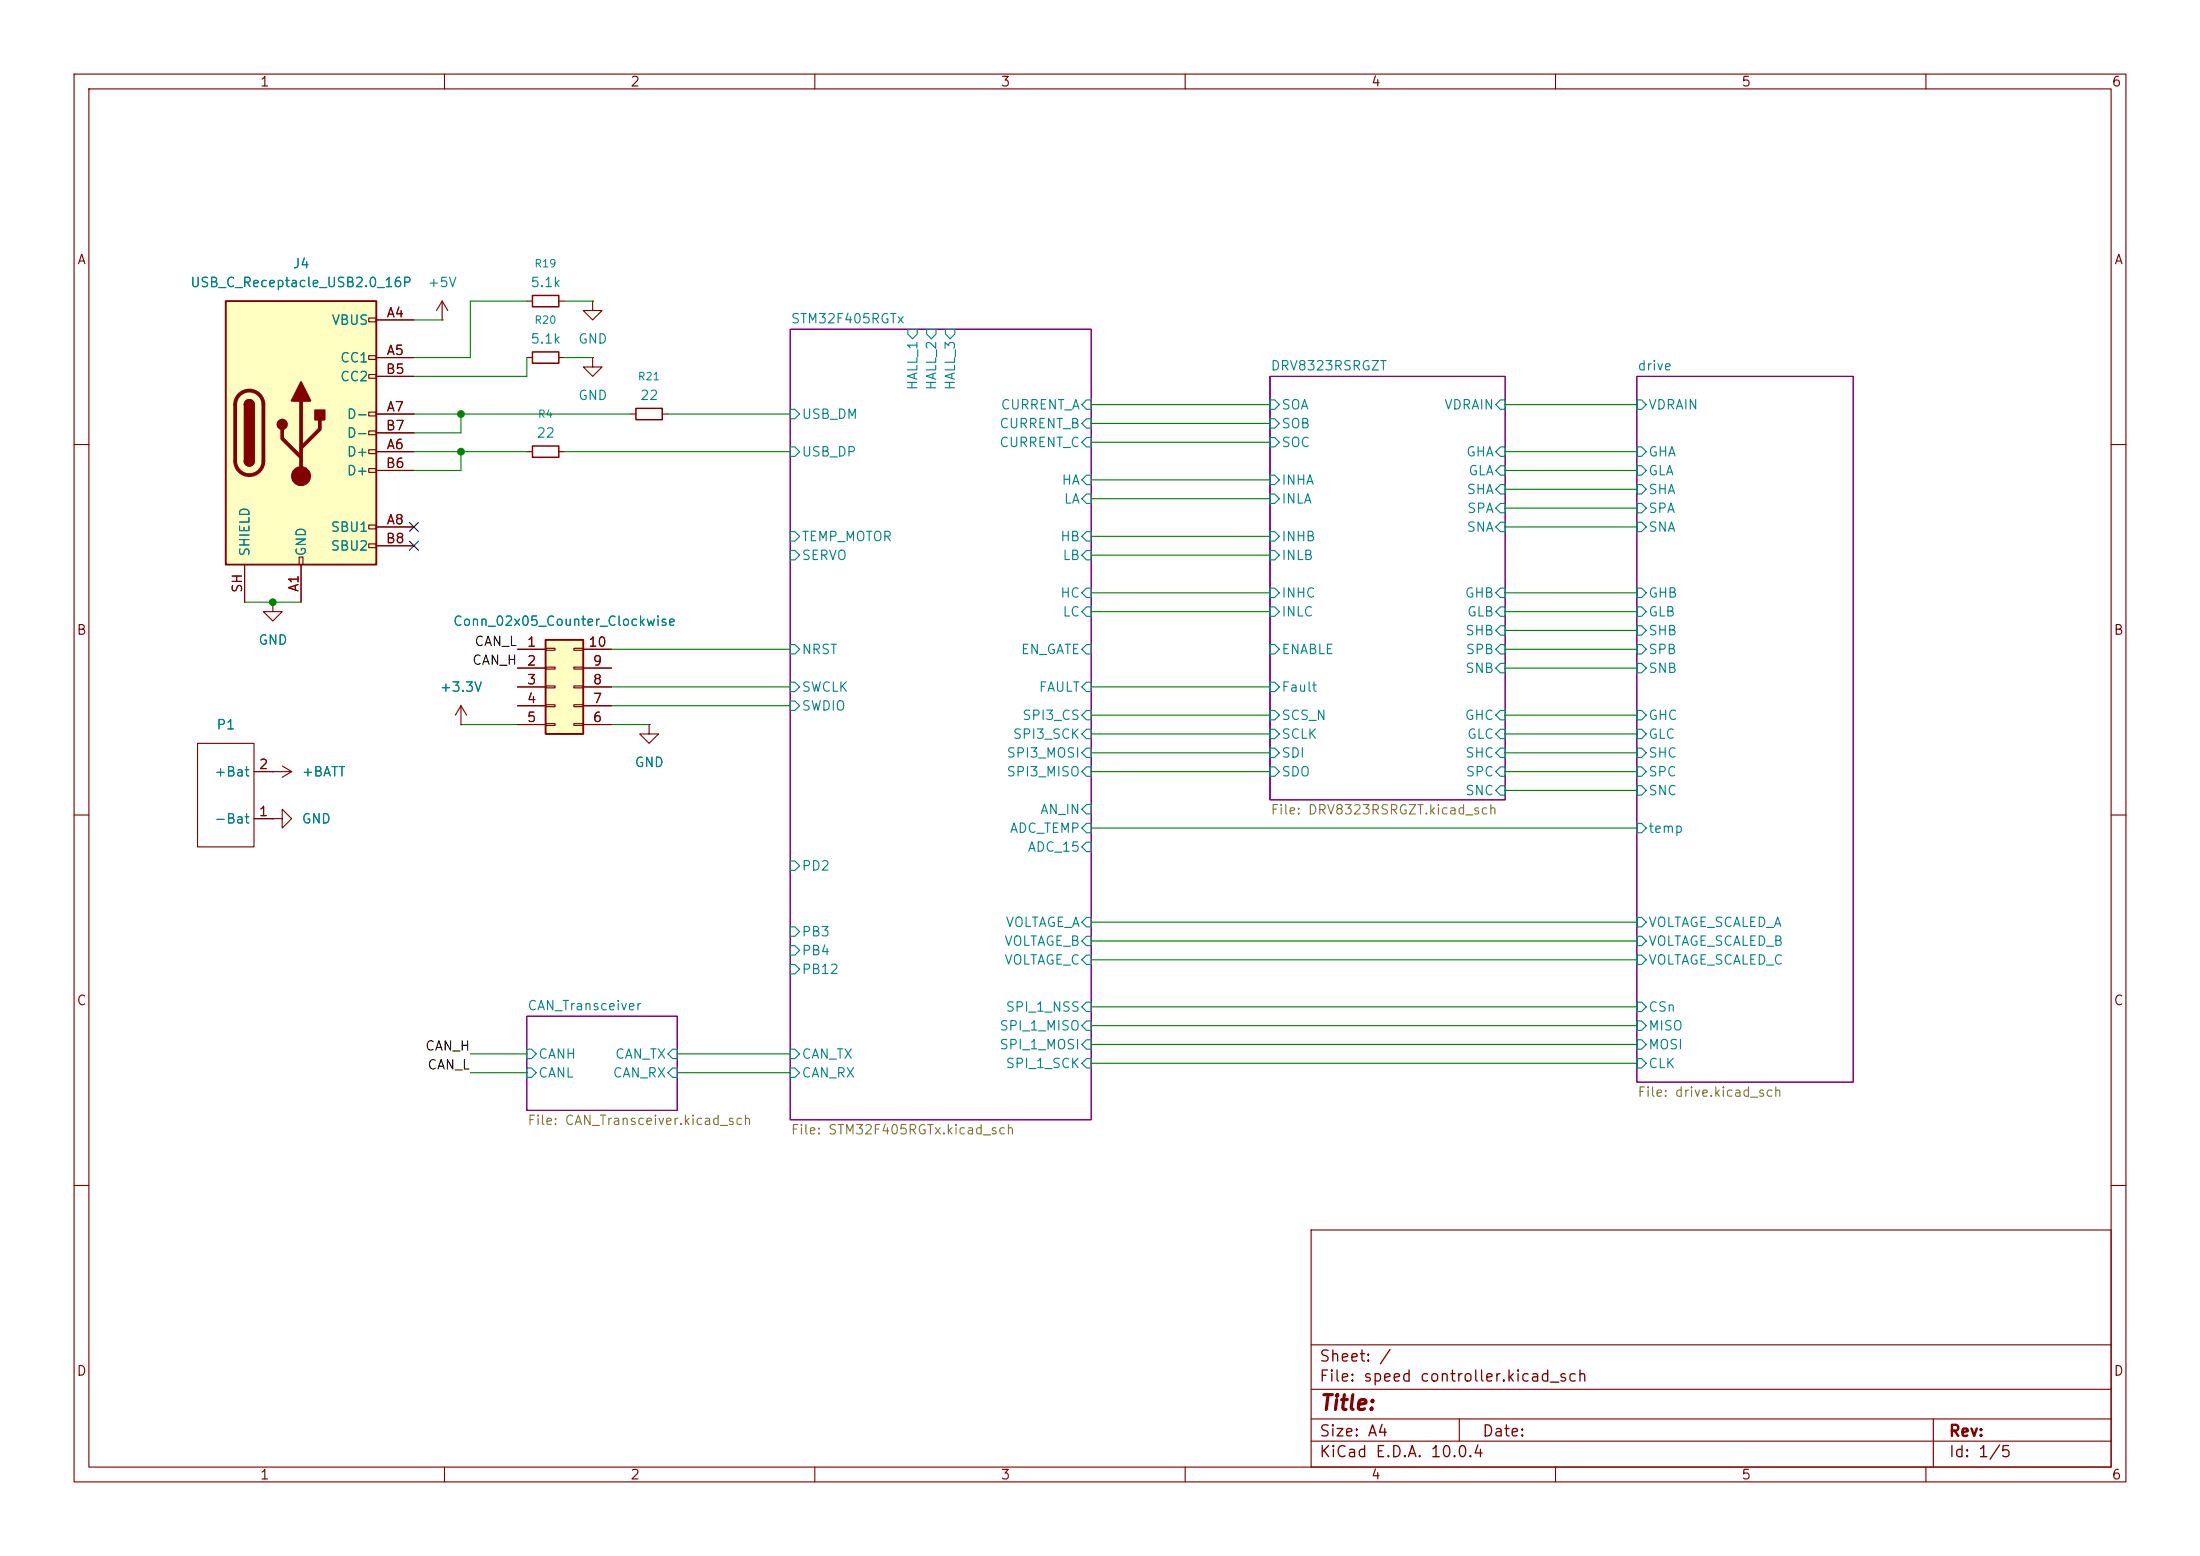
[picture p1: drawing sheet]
<svg xmlns="http://www.w3.org/2000/svg" width="297mm" height="210mm" viewBox="0 0 297 210" stroke-linecap="round" stroke-linejoin="round" font-family="sans-serif">
<g fill="none" stroke="#840000" stroke-width=".15">
<path d="M10 10h277v190h-277zM12 12h273v186h-273zM60 10v2M110 10v2M160 10v2M210 10v2M260 10v2M71.1 40.6h.8M71.1 48.3h.8M75.4 40.6h.8M75.4 48.3h.8M85.1 55.9h.8"/>
<path d="M89.4 55.9h.8M10 60h2M71.1 61h.8M75.4 61h.8M285 60h2M36.8 81.3v1.3h1.3l-1.3 1.2-1.2-1.2h1.2M36.8 81.3h.1M62.2 97.8h.1M62.2 95.3l-.7 1.2M62.2 95.3l.8 1.2M62.2 95.3v2.5M10 110h2"/>
<path d="M26.7 100.3h7.6v14h-7.6zM34.3 104.1h5.1M34.3 110.5h2.5M36.8 104.1h.1M36.8 110.5h1.3v-1.3l1.3 1.3-1.3 1.3v-1.3M36.8 110.5h.1M38.1 103.4l1.3 .7M39.4 104.1l-1.3 .8M285 110h2M10 160h2M177 166h108v32h-108zM285 160h2"/>
<path d="M60 198v2M110 198v2M160 198v2M177 194.5h108M177 191.5h108M177 187.5h108M177 181.5h108M197 191.5v3M210 198v2M260 198v2M261 191.5v6.5"/>
</g>
<path d="M106.7 44.5h40.6v106.6h-40.6zM171.4 50.8h31.8v57.2h-31.8zM221 50.8h29.2v95.3h-29.2zM71.1 137.2h20.3v12.7h-20.3z" fill="none" stroke="#840084" stroke-width=".15"/>
<g fill="none" stroke="#008484" stroke-width=".15">
<path d="M106.7 55.2h.6l.6 .7-.6 .6h-.6zM122.6 44.5h1.2v.6l-.6 .6-.6-.6zM125.1 44.5h1.3v.6l-.7 .6-.6-.6zM127.6 44.5h1.3v.6l-.6 .6-.7-.6zM146 57.2l.7-.7h.6v1.3h-.6zM146 59.7l.7-.6h.6v1.2h-.6zM146.7 54h.6v1.2h-.6l-.7-.6zM171.4 54h.7l.6 .6-.6 .6h-.7zM171.4 56.5h.7l.6 .7-.6 .6h-.7zM171.4 59.1h.7l.6 .6-.6 .6h-.7zM202.6 54h.6v1.2h-.6l-.7-.6zM221 54h.6l.6 .6-.6 .6h-.6z"/>
<path d="M106.7 74.3h.6l.6 .6-.6 .7h-.6zM106.7 71.8h.6l.6 .6-.6 .6h-.6zM106.7 60.3h.6l.6 .7-.6 .6h-.6zM146 64.8l.7-.7h.6v1.3h-.6zM146 67.3l.7-.6h.6v1.2h-.6zM146.7 71.8h.6v1.2h-.6l-.7-.6zM146.7 74.3h.6v1.3h-.6l-.7-.7zM171.4 64.1h.7l.6 .7-.6 .6h-.7zM171.4 71.8h.7l.6 .6-.6 .6h-.7zM171.4 79.4h.7l.6 .6-.6 .6h-.7zM171.4 66.7h.7l.6 .6-.6 .6h-.7zM171.4 74.3h.7l.6 .6-.6 .7h-.7z"/>
<path d="M202.6 60.3h.6v1.3h-.6l-.7-.6zM202.6 79.4h.6v1.2h-.6l-.7-.6zM202.6 62.9h.6v1.2h-.6l-.7-.6zM202.6 65.4h.6v1.3h-.6l-.7-.7zM202.6 70.5h.6v1.3h-.6l-.7-.7zM202.6 67.9h.6v1.3h-.6l-.7-.6zM221 60.3h.6l.6 .7-.6 .6h-.6zM221 79.4h.6l.6 .6-.6 .6h-.6zM221 62.9h.6l.6 .6-.6 .6h-.6zM221 65.4h.6l.6 .6-.6 .7h-.6zM221 70.5h.6l.6 .6-.6 .7h-.6zM221 67.9h.6l.6 .7-.6 .6h-.6z"/>
<path d="M106.7 87h.6l.6 .6-.6 .7h-.6zM106.7 92.1h.6l.6 .6-.6 .6h-.6zM106.7 94.6h.6l.6 .7-.6 .6h-.6zM146 96.5l.7-.6h.6v1.3h-.6zM146 80l.7-.6h.6v1.2h-.6zM146 82.6l.7-.7h.6v1.3h-.6zM146.7 87h.6v1.3h-.6l-.7-.7zM146.7 92.1h.6v1.2h-.6l-.7-.6zM146.7 98.4h.6v1.3h-.6l-.7-.6zM171.4 81.9h.7l.6 .7-.6 .6h-.7zM171.4 92.1h.7l.6 .6-.6 .6h-.7zM171.4 87h.7l.6 .6-.6 .7h-.7z"/>
<path d="M171.4 98.4h.7l.6 .7-.6 .6h-.7zM171.4 95.9h.7l.6 .6-.6 .7h-.7zM202.6 95.9h.6v1.3h-.6l-.7-.7zM202.6 81.9h.6v1.3h-.6l-.7-.6zM202.6 98.4h.6v1.3h-.6l-.7-.6zM202.6 84.5h.6v1.2h-.6l-.7-.6zM202.6 89.5h.6v1.3h-.6l-.7-.6zM202.6 87h.6v1.3h-.6l-.7-.7zM221 95.9h.6l.6 .6-.6 .7h-.6zM221 81.9h.6l.6 .7-.6 .6h-.6zM221 98.4h.6l.6 .7-.6 .6h-.6zM221 84.5h.6l.6 .6-.6 .6h-.6z"/>
<path d="M221 89.5h.6l.6 .7-.6 .6h-.6zM221 87h.6l.6 .6-.6 .7h-.6zM106.7 116.2h.6l.6 .6-.6 .7h-.6zM146 111.8l.7-.7h.6v1.3h-.6zM146 101.6l.7-.6h.6v1.2h-.6zM146.7 113.7h.6v1.2h-.6l-.7-.6zM146.7 108.6h.6v1.3h-.6l-.7-.7zM146.7 103.5h.6v1.3h-.6l-.7-.7zM171.4 101h.7l.6 .6-.6 .6h-.7zM171.4 103.5h.7l.6 .6-.6 .7h-.7zM202.6 101h.6v1.2h-.6l-.7-.6zM202.6 106h.6v1.3h-.6l-.7-.6z"/>
<path d="M202.6 103.5h.6v1.3h-.6l-.7-.7zM221 111.1h.6l.6 .7-.6 .6h-.6zM221 101h.6l.6 .6-.6 .6h-.6zM221 106h.6l.6 .7-.6 .6h-.6zM221 103.5h.6l.6 .6-.6 .7h-.6zM106.7 125.1h.6l.6 .6-.6 .7h-.6zM106.7 127.6h.6l.6 .7-.6 .6h-.6zM106.7 130.2h.6l.6 .6-.6 .6h-.6zM146 124.5l.7-.7h.6v1.3h-.6zM146 135.9l.7-.6h.6v1.2h-.6zM146.7 126.4h.6v1.2h-.6l-.7-.6zM146.7 128.9h.6v1.3h-.6l-.7-.7z"/>
<path d="M146.7 137.8h.6v1.3h-.6l-.7-.7zM221 135.3h.6l.6 .6-.6 .6h-.6zM221 137.8h.6l.6 .6-.6 .7h-.6zM221 123.8h.6l.6 .7-.6 .6h-.6zM221 126.4h.6l.6 .6-.6 .6h-.6zM221 128.9h.6l.6 .6-.6 .7h-.6zM71.1 141.6h.7l.6 .6-.6 .7h-.7zM71.1 144.1h.7l.6 .7-.6 .6h-.7zM90.2 144.8l.6-.7h.6v1.3h-.6zM90.8 141.6h.6v1.3h-.6l-.6-.7zM106.7 144.1h.6l.6 .7-.6 .6h-.6zM106.7 141.6h.6l.6 .6-.6 .7h-.6z"/>
<path d="M146 143.5l.7-.6h.6v1.2h-.6zM146.7 140.3h.6v1.3h-.6l-.7-.6zM221 142.9h.6l.6 .6-.6 .6h-.6zM221 140.3h.6l.6 .7-.6 .6h-.6z"/>
</g>
<path d="M71.9 39.9h3.5v1.5h-3.5zM71.9 47.5h3.5v1.5h-3.5zM85.9 55.1h3.5v1.5h-3.5zM71.9 60.2h3.5v1.5h-3.5z" fill="none" stroke="#840000" stroke-width=".2"/>
<path d="M73.7 86.4h5v12.7h-5z" fill="#ffffc2"/>
<path d="M73.7 86.4h5v12.7h-5z" fill="none" stroke="#840000" stroke-width=".25"/>
<g fill="none" stroke="#840000" stroke-width=".15">
<path d="M80 48.3v1.2h1.3l-1.3 1.3-1.3-1.3h1.3M80 48.3h.1M80 40.6v1.3h1.3l-1.3 1.3-1.3-1.3h1.3M80 40.6h.1M69.8 87.6h3.9M69.8 90.2h3.9M69.8 92.7h3.9M69.8 95.3h3.9M69.8 97.8h3.9M73.7 87.5h1.2v.3h-1.2zM73.7 90h1.2v.3h-1.2zM73.7 92.6h1.2v.2h-1.2z"/>
<path d="M73.7 95.1h1.2v.3h-1.2zM73.7 97.7h1.2v.2h-1.2zM77.5 87.5h1.2v.3h-1.2zM77.5 90h1.2v.3h-1.2zM77.5 92.6h1.2v.2h-1.2zM77.5 95.1h1.2v.3h-1.2zM77.5 97.7h1.2v.2h-1.2zM78.7 87.6h3.8M78.7 90.2h3.8M78.7 92.7h3.8M78.7 95.3h3.8M78.7 97.8h3.8"/>
<path d="M87.6 97.8v1.3h1.3l-1.3 1.2-1.2-1.2h1.2M87.6 97.8h.1"/>
</g>
<path d="M30.5 40.6h20.3v35.6h-20.3z" fill="#ffffc2"/>
<g fill="none" stroke="#840000" stroke-width=".15">
<path d="M49.8 42.9h1v.5h-1zM49.8 48h1v.5h-1zM49.8 50.5h1v.6h-1zM49.8 55.6h1v.5h-1zM49.8 58.2h1v.5h-1zM50.8 43.2h5.1M50.8 48.3h5.1M50.8 55.9h5.1M50.8 50.8h5.1M50.8 58.4h5.1M59.7 43.2h.1M59.7 40.6l-.8 1.3"/>
<path d="M59.7 40.6l.8 1.3M59.7 40.6v2.6M33 76.2v5.1M40.4 75.2h.5v1h-.5zM40.6 76.2v5.1M49.8 60.7h1v.5h-1zM49.8 63.2h1v.6h-1zM49.8 70.9h1v.5h-1zM49.8 73.4h1v.5h-1zM50.8 61h5.1M50.8 71.1h5.1M50.8 63.5h5.1"/>
<path d="M50.8 73.7h5.1M36.8 81.3h.1M62.2 97.8h.1M69.8 87.6h3.9M69.8 90.2h3.9M69.8 92.7h3.9M69.8 95.3h3.9M69.8 97.8h3.9M78.7 87.6h3.8M78.7 90.2h3.8M78.7 92.7h3.8M78.7 95.3h3.8"/>
<path d="M78.7 97.8h3.8M87.6 97.8h.1M34.3 110.5h2.5M34.3 104.1h2.5M36.8 110.5h.1M36.8 104.1h.1"/>
</g>
<path d="M30.5 40.6h20.3v35.6h-20.3zM33 54.6a.64 .64 0 0 1 .7-.6 .64 .64 0 0 1 .6 .6M33 62.2a.64 .64 0 0 0 .7 .7 .64 .64 0 0 0 .6-.7" fill="none" stroke="#840000" stroke-width=".25"/>
<path d="M32.3 53.3a1.9 1.9 0 0 1 2.1-.4 1.9 1.9 0 0 1 1.2 1.7v7.6a1.91 1.91 0 0 1-1.9 1.9 1.91 1.91 0 0 1-2-1.9v-7.6a1.9 1.9 0 0 1 .6-1.3zM38.1 57.9v1.3l2.5 2.5M40.6 54.1v10.2M43.2 56.6v1.3l-2.6 2.6" fill="none" stroke="#840000" stroke-width=".51"/>
<g fill="#840000" stroke="#840000" stroke-width=".25">
<path d="M33 54.6h1.3v7.6h-1.3z"/>
<path d="M33.2 54.2a.64 .64 0 0 1 .7-.2 .64 .64 0 0 1 .4 .6h-1.3z"/>
<path d="M33 62.2h1.3a.64 .64 0 0 1-.6 .7 .64 .64 0 0 1-.7-.7z"/>
<path d="M40.6 51.6l1.3 2.5h-2.5z"/>
<path d="M42.5 55.4h1.3v1.2h-1.3z"/>
<circle cx="38.1" cy="57.3" r=".63"/>
</g>
<circle cx="40.6" cy="64.3" r="1.27" fill="#840000" stroke="#840000" stroke-width=".15"/>
<g fill="none" stroke="#008400" stroke-width=".15">
<path d="M55.9 55.9h29.2M55.9 43.2h3.8M62.2 55.9v2.5h-6.3M71.1 40.6h-7.6v7.7h-7.6M71.1 48.3v2.5h-15.2M76.2 40.6h3.8M76.2 48.3h3.8M90.2 55.9h16.5M147.3 59.7h24.1M147.3 54.6h24.1M147.3 57.2h24.1M203.2 54.6h17.8"/>
<path d="M55.9 61h15.2M62.2 61v2.5h-6.3M76.2 61h30.5M147.3 64.8h24.1M147.3 74.9h24.1M147.3 67.3h24.1M147.3 72.4h24.1M203.2 61h17.8M203.2 71.1h17.8M203.2 66h17.8M203.2 63.5h17.8M203.2 68.6h17.8"/>
<path d="M33 81.3h7.6M62.2 97.8h7.6M82.5 87.6h24.2M82.5 92.7h24.2M82.5 97.8h5.1M82.5 95.3h24.2M147.3 82.6h24.1M147.3 80h24.1M147.3 96.5h24.1M147.3 99.1h24.1M147.3 92.7h24.1M203.2 82.6h17.8"/>
<path d="M203.2 80h17.8M203.2 96.5h17.8M203.2 99.1h17.8M203.2 85.1h17.8M203.2 90.2h17.8M203.2 87.6h17.8M147.3 111.8h73.7M147.3 101.6h24.1M147.3 104.1h24.1M203.2 101.6h17.8M203.2 106.7h17.8M203.2 104.1h17.8"/>
<path d="M147.3 124.5h73.7M147.3 127h73.7M147.3 135.9h73.7M147.3 129.5h73.7M147.3 138.4h73.7M63.5 142.2h7.6M63.5 144.8h7.6M91.4 142.2h15.3M91.4 144.8h15.3M147.3 143.5h73.7M147.3 141h73.7"/>
</g>
<path d="M55.3 70.5l1.2 1.2M55.3 73.1l1.2 1.2M56.5 70.5l-1.2 1.2M56.5 73.1l-1.2 1.2" fill="none" stroke="#000084" stroke-width=".15"/>
<g fill="#008400" stroke="#008400" stroke-width=".14">
<circle cx="36.8" cy="81.3" r=".46"/>
<circle cx="62.2" cy="61" r=".46"/>
<circle cx="62.2" cy="55.9" r=".46"/>
</g>
<text font-size="2" fill="#840000" x="178" y="190.8">Title:</text>
<g font-size="1.5" fill="#840000">
<text x="178" y="184.2">Sheet: /</text>
<text x="178" y="186.9">File: speed controller.kicad_sch</text>
<text x="178" y="197.1">KiCad E.D.A. 10.0.4</text>
<text x="178" y="194.3">Size: A4</text>
<text x="200" y="194.3">Date:</text>
<text x="263" y="194.3">Rev:</text>
<text x="263" y="197.1">Id: 1/5</text>
</g>
<g font-size="1.3" fill="#840000">
<text x="35" y="12">1</text>
<text x="85" y="12">2</text>
<text x="135" y="12">3</text>
<text x="185" y="12">4</text>
<text x="235" y="12">5</text>
<text x="285" y="12">6</text>
<text x="10.3" y="36">A</text>
<text x="285.3" y="36">A</text>
<text x="52.1" y="43.2">A4</text>
<text x="52" y="50.8">B5</text>
<text x="52.1" y="48.2">A5</text>
<text x="52" y="58.4">B7</text>
<text x="52.1" y="55.9">A7</text>
<text x="52" y="63.5">B6</text>
<text x="52.1" y="60.9">A6</text>
<text x="52.1" y="71.1">A8</text>
<text x="52" y="73.6">B8</text>
<text x="33" y="80.1" transform="rotate(-90 33 80.1)">SH</text>
<text x="40.6" y="80" transform="rotate(-90 40.6 80)">A1</text>
<text x="10.3" y="86">B</text>
<text x="71" y="87.6">1</text>
<text x="79.3" y="87.6">10</text>
<text x="285.3" y="86">B</text>
<text x="71" y="90.1">2</text>
<text x="71" y="92.7">3</text>
<text x="71" y="95.2">4</text>
<text x="79.9" y="95.2">7</text>
<text x="79.9" y="92.7">8</text>
<text x="79.9" y="90.1">9</text>
<text x="71" y="97.8">5</text>
<text x="79.9" y="97.8">6</text>
<text x="34.9" y="104.1">2</text>
<text x="34.9" y="110.5">1</text>
<text x="10.3" y="136">C</text>
<text x="285.3" y="136">C</text>
<text x="10.3" y="186">D</text>
<text x="285.3" y="186">D</text>
<text x="35" y="200">1</text>
<text x="85" y="200">2</text>
<text x="135" y="200">3</text>
<text x="185" y="200">4</text>
<text x="235" y="200">5</text>
<text x="285" y="200">6</text>
</g>
<g font-size="1.3" fill="#008484">
<text x="25.6" y="39.1">USB_C_Receptacle_USB2.0_16P</text>
<text x="39.4" y="36.5">J4</text>
<text x="57.7" y="39.1">+5V</text>
<text x="71.5" y="39.1">5.1k</text>
<text x="44.7" y="44.2">VBUS</text>
<text x="71.5" y="46.7">5.1k</text>
<text x="78" y="46.7">GND</text>
<text x="106.7" y="44">STM32F405RGTx</text>
<text x="45.8" y="49.2">CC1</text>
<text x="45.8" y="51.8">CC2</text>
<text x="124.2" y="52.8" transform="rotate(-90 124.2 52.8)">HALL_1</text>
<text x="126.7" y="52.8" transform="rotate(-90 126.7 52.8)">HALL_2</text>
<text x="129.2" y="52.8" transform="rotate(-90 129.2 52.8)">HALL_3</text>
<text x="171.4" y="50.3">DRV8323RSRGZT</text>
<text x="221" y="50.3">drive</text>
<text x="46.7" y="56.9">D-</text>
<text x="46.7" y="59.4">D-</text>
<text x="72.3" y="59.4">22</text>
<text x="78" y="54.3">GND</text>
<text x="86.3" y="54.3">22</text>
<text x="108.1" y="56.9">USB_DM</text>
<text x="134.8" y="58.1">CURRENT_B</text>
<text x="135" y="55.6">CURRENT_A</text>
<text x="172.9" y="55.6">SOA</text>
<text x="172.9" y="58.1">SOB</text>
<text x="194.9" y="55.6">VDRAIN</text>
<text x="222.4" y="55.6">VDRAIN</text>
<text x="46.7" y="61.9">D+</text>
<text x="46.7" y="64.5">D+</text>
<text x="108.1" y="61.9">USB_DP</text>
<text x="134.8" y="60.7">CURRENT_C</text>
<text x="143.2" y="65.7">HA</text>
<text x="172.9" y="65.7">INHA</text>
<text x="172.9" y="60.7">SOC</text>
<text x="197.8" y="61.9">GHA</text>
<text x="198.1" y="64.5">GLA</text>
<text x="222.4" y="61.9">GHA</text>
<text x="222.4" y="64.5">GLA</text>
<text x="143.5" y="68.3">LA</text>
<text x="172.9" y="68.3">INLA</text>
<text x="197.9" y="67">SHA</text>
<text x="198" y="69.6">SPA</text>
<text x="222.4" y="67">SHA</text>
<text x="222.4" y="69.6">SPA</text>
<text x="34" y="75.2" transform="rotate(-90 34 75.2)">SHIELD</text>
<text x="41.6" y="75.2" transform="rotate(-90 41.6 75.2)">GND</text>
<text x="44.6" y="72.1">SBU1</text>
<text x="44.6" y="74.6">SBU2</text>
<text x="108.1" y="75.9">SERVO</text>
<text x="108.1" y="73.4">TEMP_MOTOR</text>
<text x="143.1" y="73.4">HB</text>
<text x="143.4" y="75.9">LB</text>
<text x="172.9" y="73.4">INHB</text>
<text x="172.9" y="75.9">INLB</text>
<text x="197.9" y="72.1">SNA</text>
<text x="222.4" y="72.1">SNA</text>
<text x="143.1" y="81">HC</text>
<text x="143.4" y="83.5">LC</text>
<text x="172.9" y="81">INHC</text>
<text x="172.9" y="83.5">INLC</text>
<text x="197.7" y="81">GHB</text>
<text x="198" y="83.5">GLB</text>
<text x="222.4" y="81">GHB</text>
<text x="222.4" y="83.5">GLB</text>
<text x="34.8" y="87.3">GND</text>
<text x="61.1" y="84.8">Conn_02x05_Counter_Clockwise</text>
<text x="108.1" y="88.6">NRST</text>
<text x="137.7" y="88.6">EN_GATE</text>
<text x="172.9" y="88.6">ENABLE</text>
<text x="197.7" y="86.1">SHB</text>
<text x="197.8" y="88.6">SPB</text>
<text x="222.4" y="86.1">SHB</text>
<text x="222.4" y="88.6">SPB</text>
<text x="59.3" y="93.7">+3.3V</text>
<text x="108.1" y="93.7">SWCLK</text>
<text x="140.2" y="93.7">FAULT</text>
<text x="172.9" y="93.7">Fault</text>
<text x="197.7" y="91.1">SNB</text>
<text x="222.4" y="91.1">SNB</text>
<text x="29.1" y="98.8">P1</text>
<text x="108.1" y="96.2">SWDIO</text>
<text x="136.6" y="100">SPI3_SCK</text>
<text x="137.9" y="97.5">SPI3_CS</text>
<text x="172.9" y="100">SCLK</text>
<text x="172.9" y="97.5">SCS_N</text>
<text x="197.7" y="97.5">GHC</text>
<text x="198" y="100">GLC</text>
<text x="222.4" y="97.5">GHC</text>
<text x="222.4" y="100">GLC</text>
<text x="28.9" y="105.1">+Bat</text>
<text x="40.6" y="105.1">+BATT</text>
<text x="85.6" y="103.8">GND</text>
<text x="135.8" y="105.1">SPI3_MISO</text>
<text x="135.8" y="102.6">SPI3_MOSI</text>
<text x="172.9" y="102.6">SDI</text>
<text x="172.9" y="105.1">SDO</text>
<text x="197.7" y="102.6">SHC</text>
<text x="197.7" y="107.7">SNC</text>
<text x="197.8" y="105.1">SPC</text>
<text x="222.4" y="102.6">SHC</text>
<text x="222.4" y="107.7">SNC</text>
<text x="222.4" y="105.1">SPC</text>
<text x="28.9" y="111.5">-Bat</text>
<text x="40.6" y="111.5">GND</text>
<text x="136.2" y="112.7">ADC_TEMP</text>
<text x="140.3" y="110.2">AN_IN</text>
<text x="222.4" y="112.7">temp</text>
<text x="108.1" y="117.8">PD2</text>
<text x="138.6" y="115.3">ADC_15</text>
<text x="135.7" y="125.4">VOLTAGE_A</text>
<text x="222.4" y="125.4">VOLTAGE_SCALED_A</text>
<text x="108.1" y="126.7">PB3</text>
<text x="108.1" y="129.2">PB4</text>
<text x="108.1" y="131.8">PB12</text>
<text x="135.5" y="128">VOLTAGE_B</text>
<text x="135.5" y="130.5">VOLTAGE_C</text>
<text x="222.4" y="128">VOLTAGE_SCALED_B</text>
<text x="222.4" y="130.5">VOLTAGE_SCALED_C</text>
<text x="71.1" y="136.7">CAN_Transceiver</text>
<text x="135.7" y="136.9">SPI_1_NSS</text>
<text x="222.4" y="136.9">CSn</text>
<text x="72.6" y="143.2">CANH</text>
<text x="82.9" y="143.2">CAN_TX</text>
<text x="108.1" y="143.2">CAN_TX</text>
<text x="134.8" y="139.4">SPI_1_MISO</text>
<text x="134.8" y="141.9">SPI_1_MOSI</text>
<text x="222.4" y="139.4">MISO</text>
<text x="222.4" y="141.9">MOSI</text>
<text x="72.6" y="145.8">CANL</text>
<text x="82.6" y="145.8">CAN_RX</text>
<text x="108.1" y="145.8">CAN_RX</text>
<text x="135.7" y="144.5">SPI_1_SCK</text>
<text x="222.4" y="144.5">CLK</text>
</g>
<g font-size="1.3">
<text x="64" y="87.5">CAN_L</text>
<text x="63.7" y="90">CAN_H</text>
<text x="57.3" y="142.1">CAN_H</text>
<text x="57.6" y="144.7">CAN_L</text>
</g>
<g font-size="1.3" fill="#848400">
<text x="171.4" y="110.2">File: DRV8323RSRGZT.kicad_sch</text>
<text x="221" y="148.3">File: drive.kicad_sch</text>
<text x="71.1" y="152.2">File: CAN_Transceiver.kicad_sch</text>
<text x="106.7" y="153.4">File: STM32F405RGTx.kicad_sch</text>
</g>
<g font-size="1" fill="#008484">
<text x="72.1" y="36.3">R19</text>
<text x="72.1" y="44">R20</text>
<text x="86" y="51.6">R21</text>
<text x="72.5" y="56.7">R4</text>
</g>
</svg>
